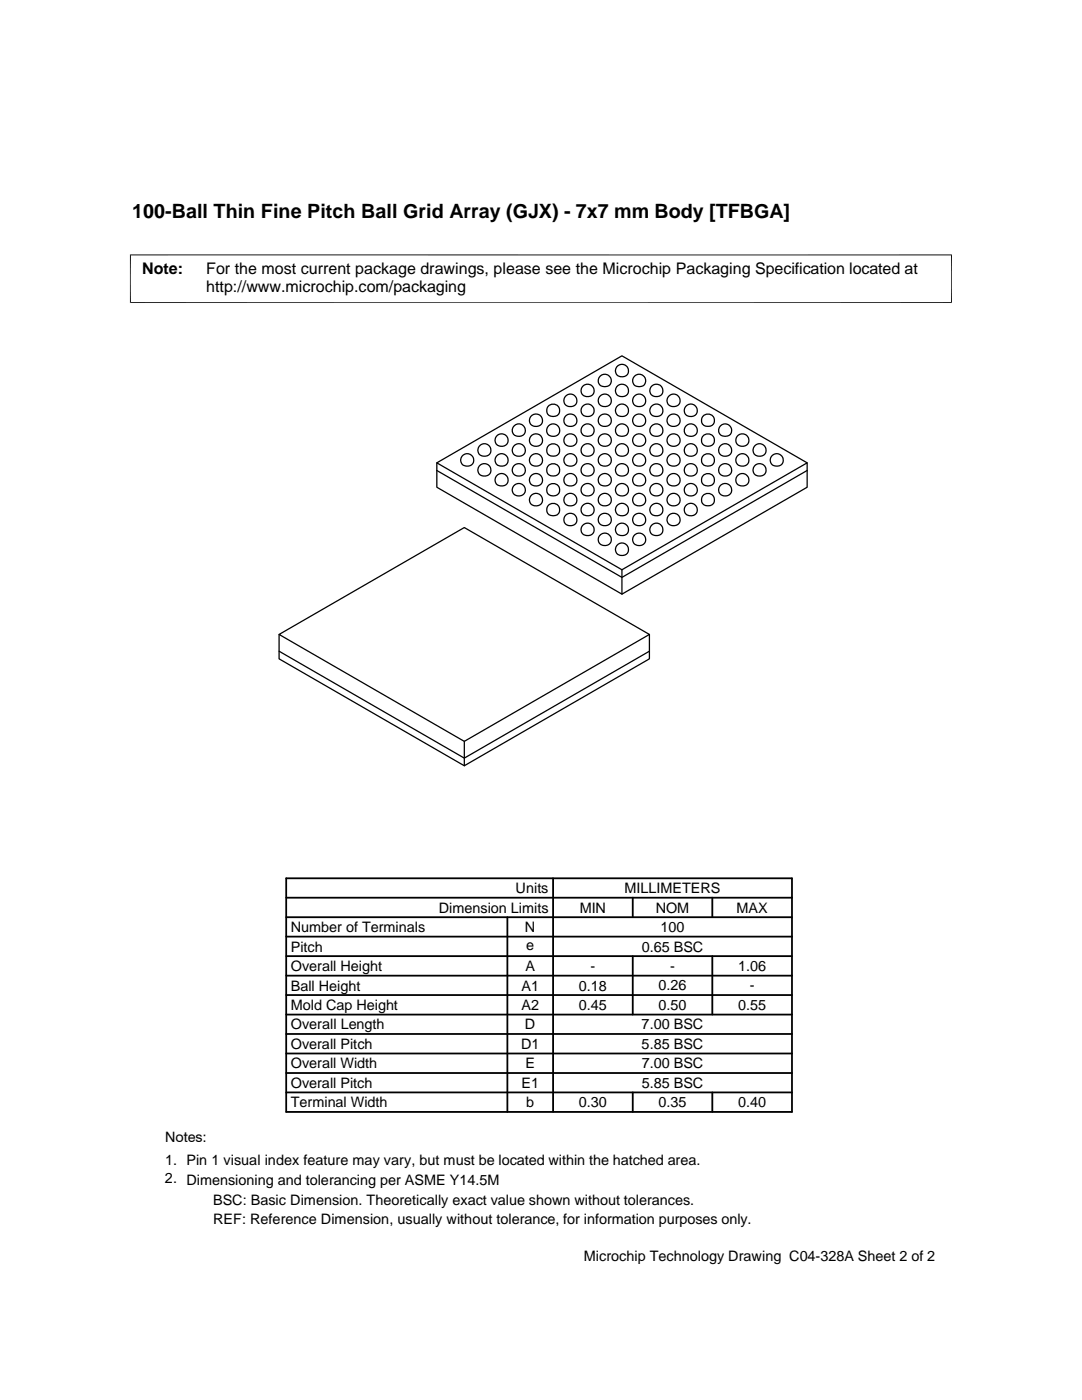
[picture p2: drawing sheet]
<svg xmlns="http://www.w3.org/2000/svg" width="216mm" height="279mm" viewBox="0 0 216 279" stroke-linecap="round" stroke-linejoin="round" font-family="sans-serif">
<g fill="none" stroke="#000" stroke-width=".25">
<path d="M112.8 79.1a1.29 1.29 0 0 1 1.8-.2 1.29 1.29 0 0 1 .2 1.8 1.29 1.29 0 0 1-1.8 .2 1.22 1.22 0 0 1-.2-1.8zM116.2 77.1a1.3 1.3 0 0 1 1.9-.2 1.3 1.3 0 0 1 .2 1.9 1.3 1.3 0 0 1-1.9 .2 1.22 1.22 0 0 1-.2-1.9zM119.7 79.1a1.3 1.3 0 0 1 1.8-.2 1.3 1.3 0 0 1 .2 1.8 1.3 1.3 0 0 1-1.8 .2 1.22 1.22 0 0 1-.2-1.8zM119.7 75.1a1.27 1.27 0 0 1 2.2 .5 1.27 1.27 0 0 1-1.7 1.5l-.6-.3a1.29 1.29 0 0 1 .1-1.7zM123.1 73.2a1.29 1.29 0 0 1 1.8-.2 1.29 1.29 0 0 1 .2 1.8 1.29 1.29 0 0 1-1.8 .2 1.26 1.26 0 0 1-.2-1.8zM123.1 77.1a1.29 1.29 0 0 1 1.8-.2 1.29 1.29 0 0 1 .2 1.9 1.29 1.29 0 0 1-1.8 .2 1.26 1.26 0 0 1-.2-1.9zM126.5 79.1a1.3 1.3 0 0 1 1.9-.2 1.3 1.3 0 0 1 .2 1.9 1.3 1.3 0 0 1-1.9 .1 1.26 1.26 0 0 1-.2-1.8zM126.6 75.1a1.27 1.27 0 0 1 2.2 .5 1.27 1.27 0 0 1-1.7 1.5 1.17 1.17 0 0 1-.5-2zM130 77.1a1.29 1.29 0 0 1 1.8-.2 1.29 1.29 0 0 1 .2 1.8 1.29 1.29 0 0 1-1.8 .3 1.22 1.22 0 0 1-.2-1.9zM133.4 79.1a1.29 1.29 0 0 1 1.8-.2 1.29 1.29 0 0 1 .2 1.8 1.29 1.29 0 0 1-1.8 .2 1.22 1.22 0 0 1-.2-1.8zM87.2 92.4l36.9-21.4 37 21.4-37 21.3zM87.2 93.9l36.9 21.3 37-21.3"/>
<path d="M87.2 92.4v4.8l36.9 21.4 37-21.4v-4.8M92.2 91a1.3 1.3 0 0 1 1.9-.2 1.3 1.3 0 0 1 .1 1.8 1.3 1.3 0 0 1-1.8 .2 1.28 1.28 0 0 1-.2-1.8zM95.7 93a1.29 1.29 0 0 1 1.8-.2 1.29 1.29 0 0 1 .2 1.8 1.29 1.29 0 0 1-1.9 .2 1.26 1.26 0 0 1-.1-1.8zM95.7 89a1.29 1.29 0 0 1 1.8-.2 1.29 1.29 0 0 1 .2 1.9 1.29 1.29 0 0 1-1.9 .1 1.26 1.26 0 0 1-.1-1.8zM99.1 87a1.29 1.29 0 0 1 1.8-.2 1.29 1.29 0 0 1 .2 1.9 1.29 1.29 0 0 1-1.8 .2 1.26 1.26 0 0 1-.2-1.9zM99.1 91a1.3 1.3 0 0 1 1.8-.2 1.3 1.3 0 0 1 .2 1.9 1.3 1.3 0 0 1-1.8 .1 1.28 1.28 0 0 1-.2-1.8zM99.1 95a1.27 1.27 0 0 1 1.7-.3 1.27 1.27 0 0 1 .4 1.6 1.27 1.27 0 0 1-1.6 .6 1.19 1.19 0 0 1-.5-1.9zM102.5 93a1.29 1.29 0 0 1 1.8-.2 1.29 1.29 0 0 1 .2 1.8 1.29 1.29 0 0 1-1.8 .2 1.22 1.22 0 0 1-.2-1.8zM102.5 97a1.29 1.29 0 0 1 1.8-.2 1.29 1.29 0 0 1 .2 1.8 1.29 1.29 0 0 1-1.8 .2 1.21 1.21 0 0 1-.2-1.8zM102.5 89a1.29 1.29 0 0 1 1.8-.2 1.29 1.29 0 0 1 .2 1.8 1.29 1.29 0 0 1-1.8 .2 1.22 1.22 0 0 1-.2-1.8zM102.6 85a1.29 1.29 0 0 1 1.8-.1 1.29 1.29 0 0 1 .1 1.8 1.29 1.29 0 0 1-1.8 .2 1.23 1.23 0 0 1-.1-1.9zM105.9 83.1a1.29 1.29 0 0 1 1.9-.2 1.29 1.29 0 0 1 .2 1.8 1.29 1.29 0 0 1-1.8 .2 1.22 1.22 0 0 1-.3-1.8z"/>
<path d="M105.9 87a1.29 1.29 0 0 1 1.9-.2 1.29 1.29 0 0 1 .2 1.8 1.29 1.29 0 0 1-1.8 .3 1.22 1.22 0 0 1-.3-1.9zM105.9 91a1.29 1.29 0 0 1 1.9-.2 1.29 1.29 0 0 1 .2 1.8 1.29 1.29 0 0 1-1.8 .2 1.24 1.24 0 0 1-.3-1.8zM105.9 95a1.29 1.29 0 0 1 1.9-.2 1.29 1.29 0 0 1 .2 1.8 1.29 1.29 0 0 1-1.8 .2 1.23 1.23 0 0 1-.3-1.8zM106 98.9a1.29 1.29 0 0 1 1.8-.2 1.29 1.29 0 0 1 .2 1.8 1.29 1.29 0 0 1-1.8 .3 1.22 1.22 0 0 1-.2-1.9zM109.3 93.1a1.31 1.31 0 0 1 1.8-.4 1.31 1.31 0 0 1 .3 1.9 1.31 1.31 0 0 1-1.8 .2 1.22 1.22 0 0 1-.3-1.7zM109.3 97a1.31 1.31 0 0 1 1.8-.3 1.31 1.31 0 0 1 .3 1.8 1.31 1.31 0 0 1-1.8 .3 1.22 1.22 0 0 1-.3-1.8zM109.3 81.2a1.31 1.31 0 0 1 1.9-.4 1.31 1.31 0 0 1 .2 1.9 1.31 1.31 0 0 1-1.8 .2 1.25 1.25 0 0 1-.3-1.7zM109.3 89.1a1.31 1.31 0 0 1 1.9-.3 1.31 1.31 0 0 1 .2 1.8 1.31 1.31 0 0 1-1.8 .2 1.23 1.23 0 0 1-.3-1.7zM109.4 85a1.29 1.29 0 0 1 1.8-.1 1.29 1.29 0 0 1 .2 1.8 1.29 1.29 0 0 1-1.8 .2 1.23 1.23 0 0 1-.2-1.9zM112.8 83.1a1.29 1.29 0 0 1 1.8-.2 1.29 1.29 0 0 1 .2 1.8 1.29 1.29 0 0 1-1.8 .2 1.22 1.22 0 0 1-.2-1.8zM112.8 87a1.3 1.3 0 0 1 1.9-.1 1.3 1.3 0 0 1 0 2 1.3 1.3 0 0 1-1.9-.3 1.31 1.31 0 0 1 0-1.6zM112.8 91a1.29 1.29 0 0 1 1.8-.2 1.29 1.29 0 0 1 .2 1.8 1.29 1.29 0 0 1-1.8 .2 1.24 1.24 0 0 1-.2-1.8z"/>
<path d="M112.8 95a1.29 1.29 0 0 1 1.8-.2 1.29 1.29 0 0 1 .2 1.8 1.29 1.29 0 0 1-1.8 .2 1.22 1.22 0 0 1-.2-1.8zM112.8 98.9a1.29 1.29 0 0 1 1.8-.2 1.29 1.29 0 0 1 .2 1.9 1.29 1.29 0 0 1-1.8 .2 1.22 1.22 0 0 1-.2-1.9zM116.2 93a1.3 1.3 0 0 1 1.9-.2 1.3 1.3 0 0 1 .2 1.8 1.3 1.3 0 0 1-1.9 .2 1.22 1.22 0 0 1-.2-1.8zM116.2 97a1.29 1.29 0 0 1 1.9-.3 1.29 1.29 0 0 1 .2 1.9 1.29 1.29 0 0 1-1.9 .2 1.21 1.21 0 0 1-.2-1.8zM116.2 81.1a1.3 1.3 0 0 1 1.9-.2 1.3 1.3 0 0 1 .2 1.8 1.3 1.3 0 0 1-1.9 .2 1.24 1.24 0 0 1-.2-1.8zM116.2 89a1.3 1.3 0 0 1 1.9-.2 1.3 1.3 0 0 1 .2 1.9 1.3 1.3 0 0 1-1.9 .1 1.22 1.22 0 0 1-.2-1.8zM116.3 85a1.27 1.27 0 0 1 2.2 .5 1.27 1.27 0 0 1-1.7 1.5l-.6-.3a1.25 1.25 0 0 1 .1-1.7zM119.7 83.1a1.3 1.3 0 0 1 1.8-.2 1.3 1.3 0 0 1 .2 1.8 1.3 1.3 0 0 1-1.8 .2 1.22 1.22 0 0 1-.2-1.8zM119.7 87a1.3 1.3 0 0 1 1.8-.2 1.3 1.3 0 0 1 .2 1.9 1.3 1.3 0 0 1-1.8 .2 1.22 1.22 0 0 1-.2-1.9zM119.7 91a1.3 1.3 0 0 1 1.8-.2 1.3 1.3 0 0 1 .2 1.8 1.3 1.3 0 0 1-1.8 .2 1.24 1.24 0 0 1-.2-1.8zM119.7 95a1.3 1.3 0 0 1 1.8-.2 1.3 1.3 0 0 1 .2 1.8 1.3 1.3 0 0 1-1.8 .2 1.22 1.22 0 0 1-.2-1.8zM119.7 98.9a1.3 1.3 0 0 1 1.8-.2 1.3 1.3 0 0 1 .2 1.9 1.3 1.3 0 0 1-1.8 .2 1.22 1.22 0 0 1-.2-1.9z"/>
<path d="M123.1 93a1.29 1.29 0 0 1 1.8-.2 1.29 1.29 0 0 1 .2 1.8 1.29 1.29 0 0 1-1.8 .2 1.26 1.26 0 0 1-.2-1.8zM123.1 81.1a1.3 1.3 0 0 1 1.8-.2 1.3 1.3 0 0 1 .2 1.8 1.3 1.3 0 0 1-1.8 .2 1.28 1.28 0 0 1-.2-1.8zM123.1 89a1.29 1.29 0 0 1 1.8-.2 1.29 1.29 0 0 1 .2 1.9 1.29 1.29 0 0 1-1.8 .1 1.26 1.26 0 0 1-.2-1.8zM123.1 96.9a1.29 1.29 0 0 1 1.8-.1 1.29 1.29 0 0 1 .2 1.8 1.29 1.29 0 0 1-1.8 .2 1.25 1.25 0 0 1-.2-1.9zM123.2 85a1.27 1.27 0 0 1 2.2 .5 1.27 1.27 0 0 1-1.7 1.5l-.7-.3a1.35 1.35 0 0 1 .2-1.7zM126.5 83.1a1.29 1.29 0 0 1 1.9-.2 1.29 1.29 0 0 1 .1 1.8 1.29 1.29 0 0 1-1.8 .2 1.26 1.26 0 0 1-.2-1.8zM126.5 87a1.29 1.29 0 0 1 1.9-.2 1.29 1.29 0 0 1 .1 1.9 1.29 1.29 0 0 1-1.8 .2 1.26 1.26 0 0 1-.2-1.9zM126.5 91a1.3 1.3 0 0 1 1.9-.2 1.3 1.3 0 0 1 .2 1.9 1.3 1.3 0 0 1-1.9 .1 1.28 1.28 0 0 1-.2-1.8zM126.5 95a1.27 1.27 0 0 1 1.7-.3 1.27 1.27 0 0 1 .5 1.6 1.27 1.27 0 0 1-1.6 .6 1.19 1.19 0 0 1-.6-1.9zM126.5 98.9a1.29 1.29 0 0 1 1.9-.2 1.29 1.29 0 0 1 .1 1.9 1.29 1.29 0 0 1-1.8 .2 1.26 1.26 0 0 1-.2-1.9zM130 93a1.29 1.29 0 0 1 1.8-.2 1.29 1.29 0 0 1 .2 1.8 1.29 1.29 0 0 1-1.8 .2 1.22 1.22 0 0 1-.2-1.8zM130 81.1a1.29 1.29 0 0 1 1.8-.2 1.29 1.29 0 0 1 .2 1.8 1.29 1.29 0 0 1-1.8 .2 1.24 1.24 0 0 1-.2-1.8z"/>
<path d="M130 97a1.29 1.29 0 0 1 1.8-.2 1.29 1.29 0 0 1 .2 1.8 1.29 1.29 0 0 1-1.8 .2 1.21 1.21 0 0 1-.2-1.8zM130 89a1.29 1.29 0 0 1 1.8-.2 1.29 1.29 0 0 1 .2 1.8 1.29 1.29 0 0 1-1.8 .2 1.22 1.22 0 0 1-.2-1.8zM130 85a1.29 1.29 0 0 1 1.8-.1 1.29 1.29 0 0 1 .2 1.8 1.29 1.29 0 0 1-1.8 .2 1.23 1.23 0 0 1-.2-1.9zM133.4 83.1a1.29 1.29 0 0 1 1.8-.2 1.29 1.29 0 0 1 .2 1.8 1.29 1.29 0 0 1-1.8 .2 1.22 1.22 0 0 1-.2-1.8zM133.4 87a1.29 1.29 0 0 1 1.8-.2 1.29 1.29 0 0 1 .2 1.8 1.29 1.29 0 0 1-1.8 .3 1.22 1.22 0 0 1-.2-1.9zM133.4 91a1.29 1.29 0 0 1 1.8-.2 1.29 1.29 0 0 1 .2 1.8 1.29 1.29 0 0 1-1.8 .2 1.24 1.24 0 0 1-.2-1.8zM133.4 95a1.29 1.29 0 0 1 1.8-.2 1.29 1.29 0 0 1 .2 1.8 1.29 1.29 0 0 1-1.8 .2 1.23 1.23 0 0 1-.2-1.8zM133.4 98.9a1.29 1.29 0 0 1 1.8-.2 1.29 1.29 0 0 1 .2 1.8 1.29 1.29 0 0 1-1.8 .3 1.22 1.22 0 0 1-.2-1.9zM136.8 93a1.29 1.29 0 0 1 1.8-.2 1.29 1.29 0 0 1 .2 1.8 1.29 1.29 0 0 1-1.8 .2 1.22 1.22 0 0 1-.2-1.8zM136.8 97a1.29 1.29 0 0 1 1.8-.2 1.29 1.29 0 0 1 .2 1.8 1.29 1.29 0 0 1-1.8 .2 1.21 1.21 0 0 1-.2-1.8zM136.8 81.1a1.29 1.29 0 0 1 1.8-.2 1.29 1.29 0 0 1 .2 1.8 1.29 1.29 0 0 1-1.8 .2 1.24 1.24 0 0 1-.2-1.8zM136.8 89a1.29 1.29 0 0 1 1.8-.2 1.29 1.29 0 0 1 .2 1.8 1.29 1.29 0 0 1-1.8 .2 1.22 1.22 0 0 1-.2-1.8z"/>
<path d="M136.9 85a1.29 1.29 0 0 1 1.8-.1 1.29 1.29 0 0 1 .1 1.8 1.29 1.29 0 0 1-1.8 .2 1.23 1.23 0 0 1-.1-1.9zM140.2 83.2a1.31 1.31 0 0 1 1.8-.4 1.31 1.31 0 0 1 .3 1.9 1.31 1.31 0 0 1-1.8 .2l-.3-.2a1.25 1.25 0 0 1 0-1.5zM140.2 87.1a1.31 1.31 0 0 1 1.8-.3 1.31 1.31 0 0 1 .3 1.8 1.31 1.31 0 0 1-1.8 .3l-.3-.3a1.25 1.25 0 0 1 0-1.5zM140.2 95.1a1.31 1.31 0 0 1 1.8-.4 1.31 1.31 0 0 1 .3 1.9 1.31 1.31 0 0 1-1.8 .2l-.3-.2a1.26 1.26 0 0 1 0-1.5zM140.2 91.1a1.31 1.31 0 0 1 1.8-.3 1.31 1.31 0 0 1 .3 1.8 1.31 1.31 0 0 1-1.8 .2l-.3-.2a1.24 1.24 0 0 1 0-1.5zM140.2 99a1.31 1.31 0 0 1 1.8-.3 1.31 1.31 0 0 1 .3 1.8 1.31 1.31 0 0 1-1.8 .3l-.3-.3a1.25 1.25 0 0 1 0-1.5zM143.7 93a1.29 1.29 0 0 1 1.8-.2 1.29 1.29 0 0 1 .2 1.8 1.29 1.29 0 0 1-1.8 .2 1.22 1.22 0 0 1-.2-1.8zM143.7 97a1.29 1.29 0 0 1 1.8-.2 1.29 1.29 0 0 1 .2 1.8 1.29 1.29 0 0 1-1.8 .2 1.21 1.21 0 0 1-.2-1.8zM143.7 89a1.29 1.29 0 0 1 1.8-.2 1.29 1.29 0 0 1 .2 1.8 1.29 1.29 0 0 1-1.8 .2 1.22 1.22 0 0 1-.2-1.8zM143.8 85a1.29 1.29 0 0 1 1.8-.1 1.29 1.29 0 0 1 .1 1.8 1.29 1.29 0 0 1-1.8 .2l-.3-.2a1.25 1.25 0 0 1 .2-1.7zM147.1 87a1.3 1.3 0 0 1 1.8-.2 1.3 1.3 0 0 1 .2 1.9 1.3 1.3 0 0 1-1.8 .2 1.22 1.22 0 0 1-.2-1.9zM147.1 91a1.3 1.3 0 0 1 1.8-.2 1.3 1.3 0 0 1 .3 1.8 1.3 1.3 0 0 1-1.9 .2 1.24 1.24 0 0 1-.2-1.8z"/>
<path d="M147.1 95a1.3 1.3 0 0 1 1.8-.2 1.3 1.3 0 0 1 .3 1.8 1.3 1.3 0 0 1-1.9 .2 1.22 1.22 0 0 1-.2-1.8zM150.6 93a1.29 1.29 0 0 1 1.8-.2 1.29 1.29 0 0 1 .2 1.8 1.29 1.29 0 0 1-1.9 .2 1.26 1.26 0 0 1-.1-1.8zM150.6 89a1.29 1.29 0 0 1 1.8-.2 1.29 1.29 0 0 1 .2 1.9 1.29 1.29 0 0 1-1.9 .1 1.26 1.26 0 0 1-.1-1.8zM154 91a1.3 1.3 0 0 1 1.8-.2 1.3 1.3 0 0 1 .2 1.9 1.3 1.3 0 0 1-1.8 .1 1.28 1.28 0 0 1-.2-1.8zM109.3 101a1.31 1.31 0 0 1 1.9-.3 1.31 1.31 0 0 1 .2 1.8 1.31 1.31 0 0 1-1.8 .2 1.25 1.25 0 0 1-.3-1.7zM112.8 102.9a1.29 1.29 0 0 1 1.8-.2 1.29 1.29 0 0 1 .2 1.8 1.29 1.29 0 0 1-1.8 .2 1.22 1.22 0 0 1-.2-1.8zM116.2 100.9a1.3 1.3 0 0 1 1.9-.2 1.3 1.3 0 0 1 .2 1.8 1.3 1.3 0 0 1-1.9 .2 1.24 1.24 0 0 1-.2-1.8zM116.2 104.9a1.3 1.3 0 0 1 1.9-.2 1.3 1.3 0 0 1 .2 1.8 1.3 1.3 0 0 1-1.9 .2 1.22 1.22 0 0 1-.2-1.8zM119.7 102.9a1.3 1.3 0 0 1 1.8-.2 1.3 1.3 0 0 1 .2 1.8 1.3 1.3 0 0 1-1.8 .2 1.22 1.22 0 0 1-.2-1.8zM119.7 106.9a1.29 1.29 0 0 1 1.8-.2 1.29 1.29 0 0 1 .2 1.8 1.29 1.29 0 0 1-1.8 .2 1.2 1.2 0 0 1-.2-1.8zM123.1 100.9a1.3 1.3 0 0 1 1.8-.2 1.3 1.3 0 0 1 .2 1.9 1.3 1.3 0 0 1-1.8 .1 1.28 1.28 0 0 1-.2-1.8zM123.1 104.9a1.27 1.27 0 0 1 1.7-.3 1.27 1.27 0 0 1 .5 1.6 1.27 1.27 0 0 1-1.6 .6 1.19 1.19 0 0 1-.6-1.9z"/>
<path d="M123.1 108.8a1.29 1.29 0 0 1 1.8-.1 1.29 1.29 0 0 1 .2 1.8 1.29 1.29 0 0 1-1.8 .2 1.26 1.26 0 0 1-.2-1.9zM124.1 113.7v4.9M126.5 102.9a1.29 1.29 0 0 1 1.9-.2 1.29 1.29 0 0 1 .1 1.8 1.29 1.29 0 0 1-1.8 .2 1.26 1.26 0 0 1-.2-1.8zM126.5 106.9a1.29 1.29 0 0 1 1.9-.2 1.29 1.29 0 0 1 .1 1.8 1.29 1.29 0 0 1-1.8 .2 1.24 1.24 0 0 1-.2-1.8zM130 100.9a1.29 1.29 0 0 1 1.8-.2 1.29 1.29 0 0 1 .2 1.8 1.29 1.29 0 0 1-1.8 .2 1.24 1.24 0 0 1-.2-1.8zM130 104.9a1.29 1.29 0 0 1 1.8-.2 1.29 1.29 0 0 1 .2 1.8 1.29 1.29 0 0 1-1.8 .2 1.23 1.23 0 0 1-.2-1.8zM133.4 102.9a1.29 1.29 0 0 1 1.8-.2 1.29 1.29 0 0 1 .2 1.8 1.29 1.29 0 0 1-1.8 .2 1.22 1.22 0 0 1-.2-1.8zM136.8 100.9a1.29 1.29 0 0 1 1.8-.2 1.29 1.29 0 0 1 .2 1.8 1.29 1.29 0 0 1-1.8 .2 1.24 1.24 0 0 1-.2-1.8zM55.7 126.6l36.9-21.3 37 21.3-37 21.4zM55.7 130l36.9 21.3 37-21.3M55.7 126.6v4.9l36.9 21.3 37-21.3v-4.9M92.6 148v4.8"/>
</g>
<path d="M26 50.8v9.7M189.9 50.8v9.7M189.9 50.9h-164M189.9 60.4h-164" fill="none" stroke="#000" stroke-width=".2"/>
<g fill="none" stroke="#000" stroke-width=".36">
<path d="M57.1 175.3h100.9v46.6h-100.9zM57.1 179.2h100.9M110.4 175.3v46.6M126.3 179.2v3.8M142.1 179.2v3.8M57.1 194.7h100.9M57.1 190.8h100.9M57.1 186.9h100.9M57.1 183h100.9M57.1 198.6h100.9M101.2 183v38.9M126.3 190.8v11.7"/>
<path d="M142.1 190.8v11.7M57.1 206.4h100.9M57.1 214.1h100.9M57.1 210.2h100.9M57.1 218h100.9M57.1 202.5h100.9M126.3 218v3.9M142.1 218v3.9"/>
</g>
<text font-size="3.9" x="26.4" y="43.5">100-Ball Thin Fine Pitch Ball Grid Array (GJX) - 7x7 mm Body [TFBGA]</text>
<g font-size="3.2">
<text x="28.4" y="54.6">Note:</text>
<text x="41.1" y="54.6">For the most current package drawings, please see the Microchip Packaging Specification located at</text>
<text x="41.1" y="58.3">http://www.microchip.com/packaging</text>
</g>
<g font-size="2.9">
<text x="102.9" y="178.2">Units</text>
<text x="124.6" y="178.2">MILLIMETERS</text>
<text x="87.6" y="182.1">Dimension Limits</text>
<text x="115.7" y="182.1">MIN</text>
<text x="130.8" y="182.1">NOM</text>
<text x="147" y="182.1">MAX</text>
<text x="58" y="186">Number of Terminals</text>
<text x="58" y="189.9">Pitch</text>
<text x="104.8" y="186">N</text>
<text x="105" y="189.6">e</text>
<text x="128" y="189.9">0.65 BSC</text>
<text x="131.8" y="186">100</text>
<text x="58" y="193.8">Overall Height</text>
<text x="58" y="197.7">Ball Height</text>
<text x="104.1" y="197.7">A1</text>
<text x="104.8" y="193.8">A</text>
<text x="115.5" y="197.7">0.18</text>
<text x="117.8" y="193.8">-</text>
<text x="131.4" y="197.7">0.26</text>
<text x="133.7" y="193.8">-</text>
<text x="147.3" y="193.8">1.06</text>
<text x="149.6" y="197.7">-</text>
<text x="58" y="201.6">Mold Cap Height</text>
<text x="104" y="201.6">A2</text>
<text x="115.5" y="201.6">0.45</text>
<text x="131.4" y="201.6">0.50</text>
<text x="147.3" y="201.6">0.55</text>
<text x="58" y="205.4">Overall Length</text>
<text x="58" y="209.3">Overall Pitch</text>
<text x="104" y="209.3">D1</text>
<text x="104.8" y="205.4">D</text>
<text x="128" y="205.4">7.00 BSC</text>
<text x="128" y="209.3">5.85 BSC</text>
<text x="58" y="213.2">Overall Width</text>
<text x="104.8" y="213.2">E</text>
<text x="128" y="213.2">7.00 BSC</text>
<text x="58" y="221">Terminal Width</text>
<text x="58" y="217.1">Overall Pitch</text>
<text x="104" y="217.1">E1</text>
<text x="105" y="221">b</text>
<text x="115.5" y="221">0.30</text>
<text x="128" y="217.1">5.85 BSC</text>
<text x="131.4" y="221">0.35</text>
<text x="147.3" y="221">0.40</text>
<text x="32.9" y="228">Notes:</text>
<text x="32.9" y="232.6">1. Pin 1 visual index feature may vary, but must be located within the hatched area.</text>
<text x="32.9" y="236.2">2. Dimensioning and tolerancing per ASME Y14.5M</text>
<text x="42.5" y="244.3">REF: Reference Dimension, usually without tolerance, for information purposes only.</text>
<text x="42.5" y="240.6">BSC: Basic Dimension. Theoretically exact value shown without tolerances.</text>
<text x="116.5" y="251.7">Microchip Technology Drawing C04-328A Sheet 2 of 2</text>
</g>
</svg>
